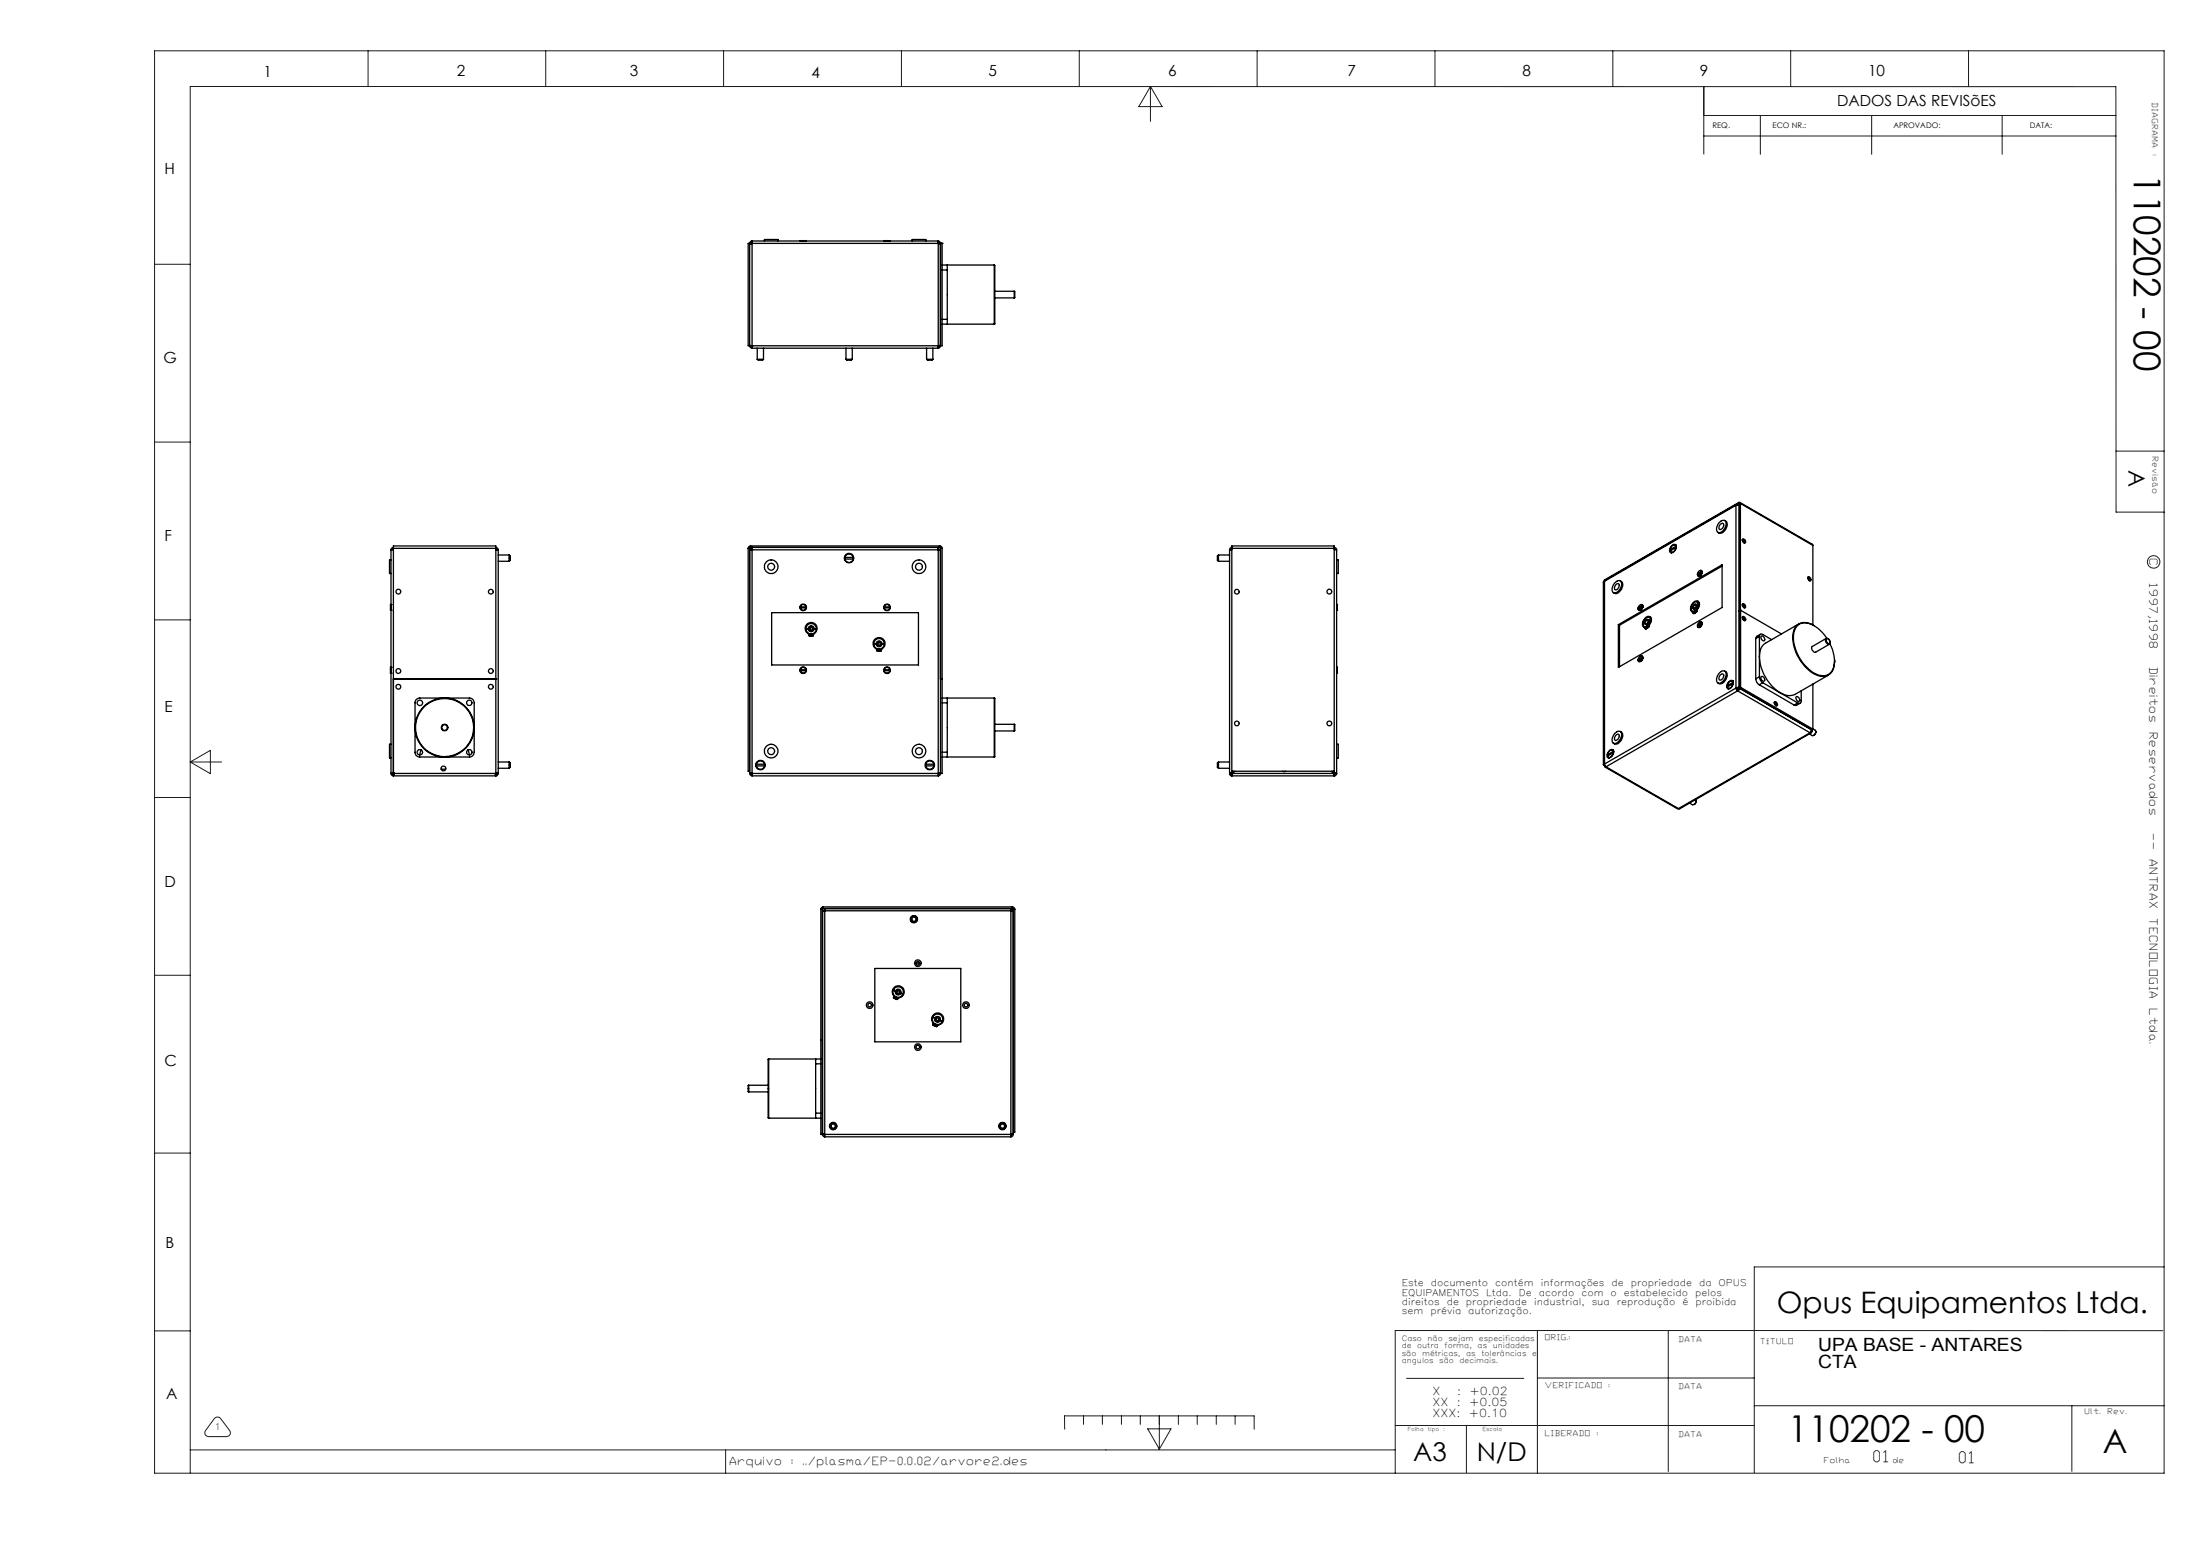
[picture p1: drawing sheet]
<svg xmlns="http://www.w3.org/2000/svg" width="420mm" height="297mm" viewBox="0 0 420 297" stroke-linecap="round" stroke-linejoin="round" font-family="sans-serif">
<g fill="none" stroke="#191924" stroke-width=".19">
<path d="M29.5 9.7h383.5v271.5h-383.5zM70.2 9.7v6.8M104.1 9.7v6.8M138.1 9.7v6.8M172 9.7v6.8M206 9.7v6.8M219.5 16.5v6.7M219.5 16.5l2.3 3.9h-4.5zM239.9 9.7v6.8M273.8 9.7v6.8M307.8 9.7v6.8M325.1 16.5v12.9"/>
<path d="M341.7 9.7v6.8M375.6 9.7v6.8M325.1 22h78.7M325.1 26h78.7M335.9 22v7.5M357.2 22v7.5M382.1 22v7.5M29.5 50.4h6.8M29.5 84.4h6.8M403.8 86.1h9.2M413 97.8h-9.2v-81.3h-367.5v264.6M29.5 118.3h6.8"/>
<path d="M29.5 152.2h6.8M36.3 145.4h6M36.3 145.4l3.8-2.2v4.5zM29.5 186.2h6.8M29.5 220.1h6.8M29.5 254h6.8M293.4 254v27.2M318.3 254v26.9M412.7 254h-146.5v27.2M413 241.8h-78.2v39.3M36.3 276.8h229.9M40.9 270.8a.74 .74 0 0 1 1.2 0l1.7 2.2a.72 .72 0 0 1 .1 .8 .72 .72 0 0 1-.6 .4h-3.5a.73 .73 0 0 1-.6-1.2z"/>
<path d="M138.5 276.8v4.4M203.2 272.8l-.1-2.5h36.2v2.5M206.8 270.3v1.6M210.4 270.3v1.6M214 270.3v1.6M217.6 270.3v1.6M219 272.7h4.4l-2.2 3.9zM221.2 270.3v6.4M224.9 270.3v1.6M228.5 270.3v1.6M232.1 270.3v1.6M235.7 270.3v1.6"/>
<path d="M266.2 272.1h68.6M268.4 263.1h22.4M279.8 272.1v9M293.4 263h41.4M334.8 268.3h78.2M395.4 268.3v12.5"/>
<circle cx="411" cy="107.2" r="1.19"/>
</g>
<g fill="none" stroke="#000" stroke-width=".25">
<path d="M142.8 46.5h37v19.5h-37zM143.5 46.5l-.4 .1M143.5 46v.5M143.5 46l-.3 .1-.1 .4v19.5l.1 .3 .3 .2M143.5 46.3l-.1 .2M143.5 46.5h.1M143.5 46.5v19.5M143.5 46h35.5M145.9 46v-.3h2.5v.3M152.7 45.9l1.1 .1zM168.7 45.9l1.1 .1zM174.1 46v-.3h2.6v.3"/>
<path d="M179 46.5l.5 .1M179 46v.5M179 46.3l.2 .2M179 46l.4 .2 .1 .3M179 46.5h.1M179 46.5v19.5M179.5 46.5v19.6l-.2 .3-.3 .1M179.5 46.5h.1M179.8 46.5h.1M179.8 50.6h9.9M179.8 51.5h1M180.8 50.6v.9"/>
<path d="M180.8 51.5v9.5M189.7 50.6l.1 .1v11.1l-.1 .1M189.7 50.6v11.3M189.8 56.9h3.7M189.8 55.6h3.7M193.5 55.6l.1 .1v1.1l-.1 .1M193.5 55.6v1.3M143.1 65.9l.4 .1M143.4 66l.1 .2M143.4 66h.1M143.5 66v.5M143.5 66h.1"/>
<path d="M143.5 66.5h35.5M144.5 68.6h1.2M144.5 68.6l.2 .2h.8l.2-.2M144.5 66.5v2.1M145.7 66.5v2.1M161.4 68.6h1.2M161.4 68.6l.2 .2h.8l.2-.2M161.4 66.5v2.1M162.6 66.5v2.1M176.8 68.6h1.2M176.8 68.6l.2 .2h.8l.2-.2M176.8 66.5v2.1"/>
<path d="M178 66.5v2.1M179 66v.5M179 66h.1M179.2 66l-.2 .2M179.2 66h.1M179.5 65.9l-.5 .1M179.8 61.9h9.9M179.8 61h1M180.8 61v.9M328 99.8l.3-.2a.65 .65 0 0 1 .9-.2 .65 .65 0 0 1 .2 .9 1.43 1.43 0 0 1-1.6 1.3 1.37 1.37 0 0 1 .2-1.8zM329.1 99.3a1.07 1.07 0 0 1 .3 1.7 1.02 1.02 0 0 1-1.6 .6M331.3 96.4h.6"/>
<path d="M331.3 96.4v34.9M331.3 96.4l-25.1 14.5M331.4 96.3l-25.2 14.5M331.6 96.4l-.1-.2-.2 .2M331.8 95.9h.2l.1 .2M331.8 96.2h.1M331.8 95.9v.3M331.8 96.2l-.2 .1M331.8 95.9l-25.6 14.8M331.9 96.2v35.1M332 95.9l13.9 8v.2M332.1 96.1v35.1"/>
<path d="M332.1 96.1l13.8 8M332.1 96.1l-.2 .1M74.5 115.4h.1v.4h-.1zM74.5 116h.1v.5h-.1zM74.6 116.5h.1M74.6 115.4h.1M74.6 106.9h-.3v2.6h.3M74.6 104.9v42.7M75.1 104.7v-.5h19.5v.5M75.1 104.9h-.5M75.1 104.5l-.3 .1-.2 .3M75.1 104.8l-.2 .1"/>
<path d="M75.1 104.7v42.9h19.5v-42.9M75.1 104.7h19.5M94.6 104.9h.5M94.6 104.5l.3 .1 .2 .3M94.6 104.8l.2 .1M95.1 105.9h2.1M95.1 107.1h2.1M95.1 104.9v42.7M97.2 105.9v1.2M97.2 105.9l.2 .2v.9l-.2 .1M142.8 104.7v42.5h.3M142.8 104.7h.3"/>
<path d="M143.1 104.7v42.9M143.2 104.2l-.4 .2v.3M143.2 104.5l-.1 .2M143.2 104.2v.3M143.2 104.2h36.1M143.2 104.5h36.1M143.4 104.9h-.3h.4M143.5 104.8v-.3v.4M143.5 104.9h.1M143.5 104.9h35.5M143.5 104.9v42.7M147.2 116.9h28.1v10h-28.1z"/>
<path d="M152.7 116h1.1a.55 .55 0 0 1-.5 .5 .55 .55 0 0 1-.6-.5zM152.8 115.8v.2M152.9 115.5l.6-.1 .3 .4h-1.1zM153.7 115.8v.2M153.8 120v.1M154.2 120h.1M154.2 120a.55 .55 0 0 1 .6-.6 .55 .55 0 0 1 .5 .6M154.2 120h-.4a1.01 1.01 0 0 1 1-1 1.01 1.01 0 0 1 1 1h-.5M154.3 120a.44 .44 0 0 1 .5-.4 .44 .44 0 0 1 .4 .4M154.3 120h.1h-.1M155.2 120h.1M155.2 120h-.1h.1"/>
<path d="M155.7 120h.1M161.2 106.7a.81 .81 0 0 0 .8 .7 .81 .81 0 0 0 .8-.7M161.2 106.4a.81 .81 0 0 1 .8-.6 .81 .81 0 0 1 .8 .6M161.2 106.4v.3M161.2 106.7h1.6M161.2 106.4h1.6M162.8 106.4v.3M168.7 116h1.1a.53 .53 0 0 1-.5 .5 .53 .53 0 0 1-.6-.5zM168.8 115.8v.2M168.9 115.5l.6-.1 .3 .4h-1.1zM169.7 115.8v.2M179 104.8v-.3v.4"/>
<path d="M179 104.9h.1M179 104.9v42.7M179.2 104.9h.3h-.5M179.3 104.2l.4 .2 .1 .3M179.3 104.5l.2 .2M179.3 104.2v.3M179.5 104.7v43l-.2 .3-.3 .1M179.5 104.7h.3M179.8 104.7v42.9h-.6M232.5 105.9v1.2M232.5 105.9l-.2 .2v.9l.2 .1M232.5 105.9h2.1"/>
<path d="M232.5 107.1h2.1M234.6 104.9h.5M234.6 104.9v42.7M235.1 104.7v-.5h19.5v.5M235.1 104.5l-.4 .1-.1 .3M235.1 104.8l-.2 .1M235.1 104.7v42.9h19.5v-42.9M235.1 104.7h19.5M254.6 104.9h.5M254.6 104.8l.2 .1M254.6 104.5l.3 .1 .2 .3M255.1 115.4h.1"/>
<path d="M255.1 116.5h.1M255.1 115.4h.1v.4h-.1zM255.1 116h.1v.5h-.1zM255.1 106.9h.3v2.6h-.3M255.1 104.9v42.7M306 111.2v34.8M306 111.2h.1M306.2 110.9l-.2 .2v34.8M306.2 110.9v34.9M306.2 110.7l-.2 .5M306.2 110.7v.2M308.1 111.3l.2-.2a.65 .65 0 0 1 .9-.2 .65 .65 0 0 1 .2 .9 1.48 1.48 0 0 1-1.5 1.3 1.32 1.32 0 0 1 .2-1.8z"/>
<path d="M308.3 111.6l.5-.2a.67 .67 0 0 1 0 .8 .67 .67 0 0 1-.7 .3v-.5zM308.8 119.2l19.8-11.4v8.2l-19.8 11.4zM308.8 119.2l.2 .1M309 119.3v8M309.2 110.9a1.02 1.02 0 0 1 .2 1.6l-.8 .7-.4 .1-.3-.2M312.6 116.1h.2M312.6 116.1v.1M312.8 116.1h.1M313.1 115.4h.2a.65 .65 0 0 1 .1 .7 .65 .65 0 0 1-.7 .4l-.1-.2M313.1 116.4h.1M313.1 116.3l.1 .1M313.3 115.4l.1 .2"/>
<path d="M313.3 116.2l-.2 .2M313.4 115.8l-.4 .6h-.3l-.1-.2M313.4 115.6a.46 .46 0 0 0-.6-.1 .46 .46 0 0 0-.2 .6M313.4 115.8h.1M313.4 115.8l-.8 .4M313.4 115.6l-.8 .5M313.4 115.6h.1M313.4 115.8a.52 .52 0 0 1-.7 .6M313.4 115.8v.3M313.4 115.7v.2M313.5 115.8h.1M313.4 115.6v.1"/>
<path d="M313.4 115.7l-.6 .4M313.5 119.1h.1M313.7 119.7l.2 .1-.1-.1M313.7 119.6h.1M313.8 119.7l.2 .3M313.8 119h.1M313.8 118.9h.1M313.8 118.9l-.3 .2M313.9 119l.3 .1M313.9 118.9l.4 .2M314 120h.1M314.2 119.7l-.1 .1"/>
<path d="M314.3 119.5v.4M314.3 119.9h.1M314.3 119.9l-.2 .1M314.4 119.5v.1l-.1 .1zM314.4 119.6v.1M314.5 119.7l-.5 .3M314.5 119.7v.1M314.5 119.6v.1M314.5 119.5v.1M314.5 119.6l.1 .1M314.5 119.5h.1M314.5 119.8h-.2"/>
<path d="M314.6 118.5a.47 .47 0 0 1-.6 .6l-.1-.1M314.6 118.5a.41 .41 0 0 0-.5-.1 .41 .41 0 0 0-.2 .5M314.6 118.5l-.4 .7h-.3l-.1-.2M314.6 118.5h.1M314.6 118.5l-.1-.3h-.3l-.4 .7M314.6 118.5v.1M314.6 119.7l-.1 .1M314.6 119.2a.97 .97 0 0 0 0-1.6 1.38 1.38 0 0 0-.9 2.1h.1M314.6 119.2l-.1 .3M314.6 119.2l.1 .1M314.6 119.5v.2M314.7 117.8v.1"/>
<path d="M314.7 119.3l-.1 .2M314.8 117.7a1.03 1.03 0 0 1-.1 1.6M314.9 118.3a1.07 1.07 0 0 1-1.3 1.2l-.1-.3 .3-.2M314.9 118.3a.43 .43 0 0 0-.3-.5 .43 .43 0 0 0-.5 .2l-.5 .6-.1 .5M314.9 118.3v.1M314.9 118.3h.1M314.9 118.3l-.3 .2M318.7 105.2l1.1-.7a.77 .77 0 0 1-1.1 .8zM318.7 104.9l.2 .2M318.8 105.4l.2 .1M318.8 105v.1M318.8 105.4l.1 .1"/>
<path d="M318.9 105.4h.1M319.2 104l.5-.1a.95 .95 0 0 1 0 1.1 .95 .95 0 0 1-1 .4l-.1-.6zM319.7 104l.2 .1M319.8 104.3v-.2a.76 .76 0 0 0-1.1 .8M319.8 104h-.2M319.8 104.3h.1M319.8 104.5l.1 .1M319.8 104.3l-1.1 .6M322.7 116.1v.1M322.8 116.7l.3 .1h-.1M322.9 116.6v.1M323 116.8l.1 .2"/>
<path d="M323 116h.1M323 116l-.3 .1M323.1 117l.2 .1M323.1 116l.3 .2M323.1 116l.3 .1M323.4 116.8l-.1 .1M323.4 116.9l-.3 .1M323.4 116.9l.1 .1M323.4 116.6v.3M323.5 116.9v.1M323.5 117l-.2 .1M323.6 116.7l-.1 .1"/>
<path d="M323.6 116.8l-.2 .1M323.6 116.8h.1M323.7 115.6a.44 .44 0 0 1-.6 .5v-.1M323.7 115.6v-.1a.42 .42 0 0 0-.5 0 .42 .42 0 0 0-.1 .5M323.7 116.7l-.1 .1M323.7 116.5v.2M323.7 116.7h.1M323.7 116.5l.1 .1M323.7 116.8l-.3 .1M323.7 115.6a.45 .45 0 0 1-.1 .5 .45 .45 0 0 1-.6-.1M323.7 115.6h.1M323.7 115.5v.1"/>
<path d="M323.7 115.5l-.1-.2h-.2l-.4 .7M323.8 116.7l-.1 .1M323.8 116.3l.4-.8a.62 .62 0 0 0-.4-.8 .62 .62 0 0 0-.8 .4 .98 .98 0 0 0 0 1.7M323.8 116.3l-.1 .2M323.8 116.3h.1M323.8 116.6v.1M323.8 114.9h.1M323.9 116.3l-.1 .3M323.9 109.5l.2 .1M323.9 119.3h.2M323.9 109.5v.2M323.9 119.3v.2"/>
<path d="M324 114.8a.98 .98 0 0 1-.1 1.5M324.1 115.4a1.27 1.27 0 0 1-1.2 1.3l-.2-.5 .3-.2M324.1 115.3a.51 .51 0 0 0-.5-.5 .51 .51 0 0 0-.5 .4l-.4 .9M324.1 115.4h.1M324.1 115.3v.1M324.1 115.4l-.4 .2M324.1 115.3l-.4 .2M324.1 109.6h.1M324.1 119.3v.1M324.4 108.9h.2a.65 .65 0 0 1 .2 .7 .65 .65 0 0 1-.7 .4l-.2-.3M324.4 118.7l.2-.1a.67 .67 0 0 1 .2 .8 .67 .67 0 0 1-.7 .4l-.2-.3M324.4 119.6h.1"/>
<path d="M324.4 109.8v.1M324.6 108.9l.1 .2M324.6 118.7l.1 .2M324.6 109.7l-.3 .2M324.6 119.5l-.3 .2M324.7 109.3l-.4 .5-.2 .1-.2-.2M324.7 109.1a.46 .46 0 0 0-.6-.1 .46 .46 0 0 0-.2 .5M324.7 119.1a.46 .46 0 0 1-.2 .5 .46 .46 0 0 1-.6-.1M324.7 118.9a.46 .46 0 0 0-.6-.1 .46 .46 0 0 0-.2 .5M324.7 119.1h.1h-.1M324.7 109.3h.1M324.7 109.3l-.8 .4"/>
<path d="M324.7 109.1h.1M324.7 109.1l-.8 .4M324.7 119.1l-.8 .4M324.7 118.9l-.8 .4M324.7 118.9h.1M324.7 109.3a.51 .51 0 0 1-.1 .5 .51 .51 0 0 1-.6 .1M324.7 109.2v.1M324.7 119.1l-.2 .5-.3 .1h-.2M324.7 119v.1M324.7 109.1v.1M324.7 118.9v.1M324.7 109.2l-.6 .4"/>
<path d="M324.7 119l-.6 .3M324.8 119.1l-.1 .2M324.8 109.3h.1M324.8 119.1h.1M324.8 109.3l-.1 .2M328.3 100.1a.4 .4 0 0 1 .6-.1 .4 .4 0 0 1-.1 .6l-.1 .2a.39 .39 0 0 1-.5 .3 .39 .39 0 0 1-.2-.6zM328.6 108.1l-19.6 11.2M332.1 116.5h.1M332.1 116.5l-.2 .1M332.1 116.5l7.8 4.5M332.5 115.5l.3 .5M332.5 103.1l.3 .5"/>
<path d="M332.5 117.8a.43 .43 0 0 1 .5 .1 .43 .43 0 0 1-.1 .6l-.3-.3zM332.5 117.8l.3 .3 .1 .4M332.5 115.3a.41 .41 0 0 1 .5 .2 .41 .41 0 0 1-.1 .5l-.3-.2zM332.5 115.4l.3 .2 .1 .4M332.5 103l.3 .3 .1 .3M332.5 117.9h.1M332.5 117.9l.3 .5M332.6 102.9a.46 .46 0 0 1 .4 .2 .46 .46 0 0 1-.1 .6l-.3-.3-.1-.3zM343.3 119.1l-6.4 3.7a3.2 3.2 0 0 0-1.1 3.6 8.7 8.7 0 0 0 3.9 5.9M344.9 110.2l.4 .3 .1 .4M344.9 110.3l.4 .5M345.1 110.1a.44 .44 0 0 1 .4 .3 .44 .44 0 0 1-.1 .5l-.4-.4z"/>
<path d="M345.8 119.2a2.32 2.32 0 0 0-2.4-.2 2.32 2.32 0 0 0-1.3 2.2 8.4 8.4 0 0 0 4.9 7.8 2.31 2.31 0 0 0 3.1-2.5M345.9 119.2l.2 .1M345.9 104.1v15.2M74.5 127.4h.1v.4h-.1zM74.5 128h.1v.5h-.1zM74.6 128.5h.1M74.6 127.4h.1M75.1 129.6h19.5M77 129.6h.1M79.3 133.6l.6-.4h9.7a.9 .9 0 0 1 .9 1v9.4a.9 .9 0 0 1-.9 .9h-9.5a.9 .9 0 0 1-.9-.9v-9.6zM92.7 129.6h.1M94.6 129.6h.1"/>
<path d="M152.7 128h1.1a.55 .55 0 0 1-.5 .5 .55 .55 0 0 1-.6-.5zM152.8 127.8v.2M152.9 127.5l.5-.1 .2 .1 .2 .3h-1.1zM153.7 127.8v.2M154.2 120a.55 .55 0 0 0 .6 .6 .55 .55 0 0 0 .5-.6M154.2 120h-.4a1.01 1.01 0 0 0 1 1 1.01 1.01 0 0 0 1-1h-.5M154.3 120a.44 .44 0 0 0 .5 .5 .44 .44 0 0 0 .4-.5M154.8 121v.4h-.4l-.1-.3a1.28 1.28 0 0 1 .1-2.2 1.18 1.18 0 0 1 1.4 .7 1.18 1.18 0 0 1-.6 1.5v.3h-.4v-.4M166.8 122.9a.99 .99 0 0 1 .9-1 .99 .99 0 0 1 1 1h-.4M166.8 122.9a.99 .99 0 0 0 .9 1 .99 .99 0 0 0 1-1h-.4M166.8 122.9h.4M166.8 122.9h.1"/>
<path d="M167.2 122.9h.1M167.2 122.9a.57 .57 0 0 1 .5-.6 .57 .57 0 0 1 .6 .6M167.2 122.9a.57 .57 0 0 0 .5 .5 .57 .57 0 0 0 .6-.5M167.3 122.9a.46 .46 0 0 1 .4-.5 .46 .46 0 0 1 .5 .5M167.3 122.9a.47 .47 0 0 0 .4 .4 .47 .47 0 0 0 .5-.4M167.3 122.9h.1h-.1M167.7 123.9v.4h-.3l-.1-.3a1.15 1.15 0 0 1-.6-1.7 1.15 1.15 0 0 1 1.8-.3 1.15 1.15 0 0 1-.2 1.8l-.2 .5h-.3v-.4M168.2 122.9h.1M168.2 122.9h-.1h.1M168.7 122.9h.1M168.7 128h1.1a.53 .53 0 0 1-.5 .5 .53 .53 0 0 1-.6-.5zM168.8 127.8v.2"/>
<path d="M168.9 127.5l.4-.1 .4 .1 .1 .3h-1.1zM169.7 127.8v.2M179.5 129.6h.3M179.8 133.2h9.9M179.8 134.2h1M180.8 133.2v1M180.8 134.2v9.4M189.7 133.2l.1 .1v10.7a.32 .32 0 0 1-.1 .5M189.7 133.2v11.3M189.8 139.5h3.7M189.8 138.3h3.7M193.5 138.3h.1v1.1l-.1 .1"/>
<path d="M193.5 138.3v1.2M255.1 127.4h.1M255.1 128.5h.1M255.1 128h.1v.5h-.1zM255.1 127.4h.1v.4h-.1zM309.2 139.6a1.02 1.02 0 0 1 .2 1.6l-.8 .8h-.4l-.3-.2M312.6 125.9h.2M312.6 125.9v.1M312.8 125.9h.1M313.1 125.2h.2a.59 .59 0 0 1 .1 .8 .59 .59 0 0 1-.8 .2v-.2M313.1 126.2h.1M313.1 126.1l.1 .1"/>
<path d="M313.3 125.2l.1 .2M313.3 126l-.2 .2M313.4 125.6a.46 .46 0 0 1-.3 .5 .46 .46 0 0 1-.5-.1M313.4 125.4a.46 .46 0 0 0-.6-.1 .46 .46 0 0 0-.2 .6M313.4 125.6l-.8 .4M313.4 125.6h.1M313.4 125.4l-.8 .5M313.4 125.4h.1M313.4 125.6a.57 .57 0 0 1-.7 .6M313.4 125.7v.1M313.4 125.5v.2M313.4 125.4v.1"/>
<path d="M313.4 125.6v.1M313.4 125.5l-.6 .4M313.9 120h.2M328.3 128.3a.65 .65 0 0 1 .9-.2 .65 .65 0 0 1 .2 .9 1.68 1.68 0 0 1-1.5 1.4 1.33 1.33 0 0 1 .4-2.1zM328.3 128.8a.4 .4 0 0 1 .6-.1 .4 .4 0 0 1-.1 .7l-.1 .1a.39 .39 0 0 1-.5 .3 .39 .39 0 0 1-.2-.6zM329.1 128.1a1.11 1.11 0 0 1 .1 1.8l-.4 .4-.4 .2-.6-.2M329.6 131.1l1.1-.6a.76 .76 0 0 1-1.1 .8zM329.6 130.9l.2 .1M329.7 130.3l.2-.1a.46 .46 0 0 1 .6-.3 .46 .46 0 0 1 .2 .6l-.3 .7a.52 .52 0 0 1-.8 .2 .52 .52 0 0 1 0-.8zM329.7 130.9v.2M330 131.5l-.3-.1 .1 .1M330.6 130l.1 .1"/>
<path d="M330.6 130h.1M330.7 130.2l-.1-.1a.79 .79 0 0 0-1 .8M330.7 130.2l.1 .1M330.7 130.5h.1M330.7 130.2l-1.1 .7M331.3 131.3l.3 .6M331.3 131.3l.2 .1M331.3 131.3l-25.1 14.5M331.5 131.4l.1 .2M331.6 131.9l13.8 8M331.6 131.6v.3M331.6 131.9l-25.1 14.5"/>
<path d="M331.9 131.2l-.6 .1M331.9 131.2l-.4 .2M331.9 131.2h.1M331.9 131.3l13.8 8 .2-.1M332 131.4l-.4 .5M332 131.4l13.6 7.8-.2 .7M332 131.4l-.4 .2M332.1 131.2l-.2 .1M332.1 131.2l13.8 8M335 129.6a1.42 1.42 0 0 0 .7 1.1M335 121.9v7.7M335.7 130.7l6.7 3.9"/>
<path d="M335.7 129.2a1.41 1.41 0 0 0 .7 1.1M335.7 121.5a.39 .39 0 0 1 .2-.4 .39 .39 0 0 1 .5 0l1.7 1M335.7 121.5v7.7M335.7 129.2l-.7 .4M335.7 121.5l-.7 .4M335.9 121.1l-.7 .4-.2 .4M336.1 129.1a.52 .52 0 0 1 .5 .3 .52 .52 0 0 1-.1 .6l-.2-.1-.2-.3zM336.1 121.5a.52 .52 0 0 1 .5 .2 .52 .52 0 0 1-.1 .6l-.3-.2-.2-.4zM336.4 130.3l-.7 .4M336.4 130.3l3.3 2M338.6 134.1l.3 .2v.4M338.6 134.2l.2 .5"/>
<path d="M338.7 133.9a.44 .44 0 0 1 .4 .3 .44 .44 0 0 1-.1 .5l-.4-.4zM339.7 132.3l3.3 1.9M342.8 133a.52 .52 0 0 1 .5 .3 .52 .52 0 0 1-.1 .6l-.4-.3-.1-.3zM343 134.2l-.6 .4M343.5 134.2l-.8 .5-.3-.1M343.7 131.9v1.9a.4 .4 0 0 1-.2 .4 .4 .4 0 0 1-.5 0M345.4 139.9l-25.1 14.4M345.6 139.6l.1 .1M345.6 139.9l-25.1 14.5-.2-.1M345.7 139.7v.1l-.3 .1M345.8 139.3l.1 .2-.2 .2M345.9 139.2v.2"/>
<path d="M345.9 139.1l.5 .3 .1 .2M345.9 130.6v8.6M346.5 139.6l-.2 .6-.3 .2-.7-.3M346.5 139.6l-.1 .5-.3 .3M348.4 121.9a.69 .69 0 0 1 .7 .3 .69 .69 0 0 1 0 .8M348.4 121.9l-2.6 1.5a.72 .72 0 0 0 .7 1.1l2.6-1.5M348.4 121.9a.72 .72 0 0 0 .7 1.1M348.5 122a.54 .54 0 0 1 .6 .2 .54 .54 0 0 1-.1 .7l-.5-.5zM348.6 121.8a5.8 5.8 0 0 0-4.3-2.9 2.43 2.43 0 0 0-2.1 3 8.4 8.4 0 0 0 4.7 6.9 2.21 2.21 0 0 0 3.1-2.1 6.9 6.9 0 0 0-.8-3.8M348.9 128.9l-6.7 3.8h-1.2l-1.3-.4M350.1 126v.4M74.6 147.6l.2 .4 .3 .1"/>
<path d="M74.6 142.1h-.3v2.6h.3M74.6 147.6h.3M74.9 147.6l.2 .2M75.1 147.8l.1-.2-.1 .5M75.1 147.5h.1M75.1 147.5l-.5 .1M75.1 147.5l-.2 .1M75.1 148.1h19.5M75.1 147.8v.3M80.3 143.1l-.2 1M84.2 146.8h.8M89.3 143.1l.3 1"/>
<path d="M94.6 147.8l-.1-.2 .1 .5M94.6 147.8v.3M94.8 147.6l-.2-.1 .5 .1M94.8 147.6l-.2 .2M94.8 147.6h.3M95.1 147.6l-.2 .4-.3 .1M95.1 145.4h2.1M95.1 146.6h2.1M97.2 145.4v1.2M97.2 145.4l.2 .2v.8l-.2 .2M143.1 147.5l.4 .1M143.1 147.6l.1 .3 .3 .2"/>
<path d="M143.1 147.6h.3M143.4 147.6l.1 .2M143.4 147.6h.1M143.5 147.6v.5M143.5 147.6h35.5M143.5 148.1h35.5M144.3 146.2a.81 .81 0 0 0 .8 .6 .81 .81 0 0 0 .8-.6M144.3 145.9a.81 .81 0 0 1 .8-.7 .81 .81 0 0 1 .8 .7M144.3 145.9v.3M144.3 146.2h1.6M144.3 145.9h1.6M145.9 145.9v.3"/>
<path d="M176.6 145.9a.79 .79 0 0 1 .8-.7 .79 .79 0 0 1 .8 .7M176.6 146.2a.79 .79 0 0 0 .8 .6 .79 .79 0 0 0 .8-.6M176.6 145.9v.3M176.6 146.2h1.6M176.6 145.9h1.6M178.2 145.9v.3M179 147.6v.5M179.2 147.6l-.2 .2M179.2 147.6h.1M179.5 147.5l-.5 .1M179.8 144.5h9.9M179.8 143.6h1"/>
<path d="M180.8 143.6v.9M232.5 145.4v1.2M232.5 145.4l-.2 .2v.8l.2 .2M232.5 145.4h2.1M232.5 146.6h2.1M234.6 147.6l.1 .4 .4 .1M234.6 147.6h.3M234.9 147.6l.2 .2M235.1 147.5l-.5 .1M235.1 147.5l-.2 .1M235.1 147.2h19.5M235.1 148.1h19.5"/>
<path d="M235.1 147.8v.3M235.2 147.6l-.1 .5M235.2 147.6l-.1 .2M235.3 147.2l-.2 .3M235.7 147.2l-.5 .4M244.8 147.2h.6M254 147.2l.5 .4M254.3 147.2l.3 .3M254.5 147.6l.1 .5M254.5 147.6l.1 .2M254.6 147.5l.5 .1M254.6 147.5l.2 .1"/>
<path d="M254.6 147.8v.3M254.8 147.6l-.2 .2M254.8 147.6h.3M255.1 147.6l-.2 .4-.3 .1M255.1 142.1h.3v2.6h-.3M306 146l.2 .1M306 145.9v.1M306.2 145.8l.3 .6M306.2 145.8l-.2 .2h.2M306.3 146.4l13.8 8 .2-.1M306.3 146.2v.2h.2M306.5 146.4l13.8 7.9"/>
<path d="M306.7 144.3l1.1-.6a.75 .75 0 0 1-1 .8zM306.7 144.1l.3 .1M306.9 144.1v.1M307 144.7l-.1-.1 .2 .1M307 143.4a.52 .52 0 0 1 .8-.3 .52 .52 0 0 1 0 .9l-.2 .4a.48 .48 0 0 1-.7 .3 .48 .48 0 0 1-.2-.7zM307.8 143.2h.1M307.8 143.4v-.1a.77 .77 0 0 0-1.1 .8M307.8 143.2h-.1l.2 .1M307.8 143.4l.1 .1M307.8 143.7h.1M307.8 143.4l-1.1 .7M308.1 140l.2-.2a.65 .65 0 0 1 .9-.1 .65 .65 0 0 1 .2 .8 1.48 1.48 0 0 1-1.5 1.3 1.37 1.37 0 0 1 .2-1.8z"/>
<path d="M308.3 140.4l.5-.3a.74 .74 0 0 1 .1 .8 .74 .74 0 0 1-.7 .4l-.1-.4zM323.6 152.6l.1 .2M323.7 152.8l-.2 .6-.4 .2-.7-.3M323.7 152.8l-.1 .5-.3 .3M156.6 173.6v42.9h.6M156.6 173.6h.4M157 173.6v43.1l.4 .3M157.1 173.4l-.1 .2M157.1 173.1l-.4 .2-.1 .3M157.1 173.4h36.1M157.1 173.1v.3M157.1 173.1h36.1"/>
<path d="M157.2 173.8h-.2h.4M157.2 173.8h.1M157.2 173.8h.2M157.4 173.7v-.3v.4M157.4 173.8v42.7M157.4 173.8h35.5M192.9 173.8h.5h-.4M192.9 173.7v-.3v.4M192.9 173.8h.1M192.9 173.8v42.7M193 173.8h.1M193.2 173.4l.2 .2"/>
<path d="M193.2 173.1l.4 .2v.3M193.2 173.1v.3M193.4 173.6h.2M193.4 173.6v42.9M193.6 173.6v42.5h-.2M156.6 198.5h.4M166.9 184.9h16.4v14h-16.4zM170.5 189v.1M170.9 189.2a.56 .56 0 0 0 .3 .7 .56 .56 0 0 0 .7-.3M170.9 189.2h.1M170.9 189.2l-.4-.2a1 1 0 0 0 .5 1.3 1 1 0 0 0 1.3-.5l-.4-.2M170.9 189.1l.1 .1"/>
<path d="M170.9 189.1a.55 .55 0 0 1 .7-.3 .55 .55 0 0 1 .3 .7M170.9 189.1l-.4-.2a1 1 0 0 1 1.3-.5 1 1 0 0 1 .5 1.3l-.4-.2M171 189.2a.46 .46 0 0 0 .2 .6 .46 .46 0 0 0 .6-.2M171 190.3l-.2 .3-.3-.1v-.3a1.31 1.31 0 0 1 .8-2 1.18 1.18 0 0 1 1.2 1.1 1.18 1.18 0 0 1-1.1 1.2l-.2 .3-.3-.1 .1-.4M171 189.2a.44 .44 0 0 1 .6-.3 .44 .44 0 0 1 .2 .6M171 189.2h.1h-.1M171.8 189.6h.1M171.8 189.5h.1M171.8 189.5h-.1l.1 .1M172.3 189.7l-.1 .1M174.8 183.8h.7M178 194.2h.1"/>
<path d="M178.4 194.4a.54 .54 0 0 0 .3 .7 .54 .54 0 0 0 .7-.3M178.4 194.4h.1M178.4 194.4l-.4-.2a1 1 0 0 0 .5 1.3 1 1 0 0 0 1.3-.5l-.4-.2M178.4 194.3h.1M178.4 194.3a.54 .54 0 0 1 .7-.2 .54 .54 0 0 1 .3 .6M178.4 194.3l-.4-.2a1 1 0 0 1 1.3-.5 1 1 0 0 1 .5 1.3l-.4-.2M178.5 194.4a.46 .46 0 0 0 .2 .6 .46 .46 0 0 0 .6-.2M178.5 195.5l-.2 .3-.3-.1 .1-.3a1.16 1.16 0 0 1 .5-2 1.16 1.16 0 0 1 1.4 1.5 1.4 1.4 0 0 1-1 .8l-.2 .3-.4-.1 .1-.4M178.5 194.3a.46 .46 0 0 1 .6-.2 .46 .46 0 0 1 .3 .6M178.5 194.3l.1 .1h-.1M179.3 194.8h.1M179.4 194.7h.1"/>
<path d="M179.4 194.7h-.2l.1 .1M179.8 194.9h.1M142.9 207.1l-.1 .1v1.2h.1M142.9 207.1v1.3M142.9 207.1h3.7M142.9 208.4h3.7M146.7 202.1l-.1 .1v11.2h.1M146.7 202.1v11.3M146.7 202.1h9.9M146.7 213.4h9.9M155.6 202.1v1M155.6 212.5v.9"/>
<path d="M155.6 212.5h1M155.6 203.1v9.4M155.6 203.1h1M157 216.4l.4 .1M157.2 216.5l.2 .2M157.2 216.5h.1M157.4 216.5v.5M157.4 216.5h35.5M157.4 217h35.5M192.9 216.5v.5M193 216.5l-.1 .2M193 216.5h.4"/>
<path d="M193 216.5h.1M193.4 216.4l-.5 .1M193.4 216.5l-.1 .3-.4 .2"/>
<circle cx="76" cy="112.9" r=".45"/>
<circle cx="93.7" cy="113" r=".46"/>
<circle cx="147.2" cy="108.2" r="1.29"/>
<circle cx="147.2" cy="108.2" r=".66"/>
<circle cx="153.3" cy="115.9" r=".63"/>
<circle cx="162" cy="106.5" r=".89"/>
<circle cx="169.3" cy="115.9" r=".64"/>
<circle cx="175.3" cy="108.2" r=".65"/>
<circle cx="175.4" cy="108.2" r="1.3"/>
<circle cx="236" cy="112.9" r=".45"/>
<circle cx="253.6" cy="112.9" r=".46"/>
<circle cx="314.1" cy="119.8" r=".09"/>
<circle cx="323.3" cy="116.8" r=".09"/>
<circle cx="323.5" cy="116.7" r=".08"/>
<circle cx="76" cy="128.1" r=".44"/>
<circle cx="76" cy="131.1" r=".44"/>
<circle cx="80.1" cy="134.2" r=".52"/>
<circle cx="84.8" cy="138.9" r=".54"/>
<circle cx="84.8" cy="138.9" r=".64"/>
<circle cx="84.8" cy="138.9" r="5.6"/>
<circle cx="84.8" cy="138.9" r="5.5"/>
<circle cx="89.5" cy="134.2" r=".52"/>
<circle cx="93.7" cy="131.1" r=".46"/>
<circle cx="93.7" cy="128.1" r=".46"/>
<circle cx="153.3" cy="127.9" r=".63"/>
<circle cx="154.6" cy="121.2" r=".11"/>
<circle cx="154.8" cy="120" r=".25"/>
<circle cx="154.9" cy="121.2" r=".1"/>
<circle cx="167.6" cy="124.1" r=".1"/>
<circle cx="167.7" cy="122.9" r=".25"/>
<circle cx="167.9" cy="124.1" r=".1"/>
<circle cx="169.3" cy="127.9" r=".64"/>
<circle cx="236" cy="138.1" r=".45"/>
<circle cx="253.7" cy="138.1" r=".45"/>
<circle cx="80.1" cy="143.6" r=".52"/>
<circle cx="84.6" cy="146.7" r=".45"/>
<circle cx="89.5" cy="143.6" r=".52"/>
<circle cx="145.1" cy="146" r=".89"/>
<circle cx="147.1" cy="143.4" r="1.3"/>
<circle cx="147.2" cy="143.4" r=".66"/>
<circle cx="175.3" cy="143.4" r=".65"/>
<circle cx="175.4" cy="143.4" r="1.31"/>
<circle cx="177.4" cy="146" r=".91"/>
<circle cx="174.4" cy="175.4" r=".6"/>
<circle cx="174.4" cy="175.5" r=".7"/>
<circle cx="174.4" cy="175.5" r=".4"/>
<circle cx="165.9" cy="191.9" r=".64"/>
<circle cx="166" cy="191.9" r=".34"/>
<circle cx="170.8" cy="190.4" r=".11"/>
<circle cx="171.1" cy="190.5" r=".11"/>
<circle cx="171.4" cy="189.4" r=".25"/>
<circle cx="175.1" cy="183.9" r=".34"/>
<circle cx="175.1" cy="199.8" r=".34"/>
<circle cx="175.1" cy="199.9" r=".64"/>
<circle cx="175.2" cy="183.8" r=".64"/>
<circle cx="178.3" cy="195.6" r=".11"/>
<circle cx="178.6" cy="195.7" r=".11"/>
<circle cx="178.9" cy="194.5" r=".25"/>
<circle cx="184.3" cy="191.9" r=".64"/>
<circle cx="184.3" cy="191.9" r=".34"/>
<circle cx="159" cy="214.9" r=".41"/>
<circle cx="159" cy="214.9" r=".71"/>
<circle cx="159" cy="214.9" r=".6"/>
<circle cx="191.3" cy="214.9" r=".7"/>
<circle cx="191.3" cy="214.9" r=".4"/>
<circle cx="191.3" cy="214.9" r=".61"/>
</g>
<g font-size="7.1">
<text x="407.2" y="33.2" transform="rotate(90 407.2 33.2)">110202 - 00</text>
<text x="341.2" y="275.3">110202 - 00</text>
</g>
<text font-size="6.3" x="401.3" y="277.4">A</text>
<text font-size="5.6" x="339.1" y="250.7">Opus Equipamentos Ltda.</text>
<g font-size="4.9">
<text x="269.7" y="278.9">A3</text>
<text x="281.8" y="278.9">N/D</text>
</g>
<text font-size="4.4" x="406.2" y="89.7" transform="rotate(90 406.2 89.7)">A</text>
<g font-size="3.5">
<text x="346.9" y="257.8">UPA BASE - ANTARES</text>
<text x="346.9" y="261.1">CTA</text>
</g>
<g font-size="3">
<text x="357.6" y="279.1">01</text>
<text x="373.9" y="279.2">01</text>
</g>
<g font-size="2.9">
<text x="50.3" y="14.7">1</text>
<text x="87.2" y="14.6">2</text>
<text x="120.2" y="14.6">3</text>
<text x="154.8" y="15">4</text>
<text x="188.7" y="14.6">5</text>
<text x="222.9" y="14.6">6</text>
<text x="257.1" y="14.6">7</text>
<text x="290.5" y="14.6">8</text>
<text x="324.4" y="14.6">9</text>
<text x="356.5" y="14.4">10</text>
<text x="350.6" y="20.3">DADOS DAS REVISõES</text>
<text x="31.4" y="33.1">H</text>
<text x="31.2" y="69.4">G</text>
<text x="31.4" y="103.3">F</text>
<text x="31.4" y="135.8">E</text>
<text x="31.4" y="169.4">D</text>
<text x="31.4" y="203.4">C</text>
<text x="31.6" y="238.2">B</text>
<text x="31.7" y="267">A</text>
</g>
<g font-size="2.1">
<text x="410.2" y="106.7" transform="rotate(90 410.2 106.7)">C</text>
<text x="410.2" y="111.6" transform="rotate(90 410.2 111.6)">1997,1998</text>
<text x="410.2" y="127.5" transform="rotate(90 410.2 127.5)">Direitos</text>
<text x="410.2" y="139.9" transform="rotate(90 410.2 139.9)">Reservados</text>
<text x="410.2" y="159.3" transform="rotate(90 410.2 159.3)">--</text>
<text x="410.2" y="164.1" transform="rotate(90 410.2 164.1)">ANTRAX</text>
<text x="410.2" y="175.4" transform="rotate(90 410.2 175.4)">TECNOLOGIA</text>
<text x="410.2" y="192.7" transform="rotate(90 410.2 192.7)">Ltda.</text>
<text x="273.3" y="266.3">X</text>
<text x="273.3" y="268.4">XX</text>
<text x="278" y="268.4">:</text>
<text x="278.1" y="266.3">:</text>
<text x="280.3" y="268.4">+0.05</text>
<text x="280.4" y="266.3">+0.02</text>
<text x="273.3" y="270.5">XXX:</text>
<text x="280.3" y="270.5">+0.10</text>
<text x="139.3" y="279.7">Arquivo</text>
<text x="151.2" y="279.7">:</text>
<text x="153.3" y="279.7">../plasma/EP-0.0.02/arvore2.des</text>
</g>
<g font-size="1.8">
<text x="267.5" y="245.6">Este</text>
<text x="273" y="245.6">documento</text>
<text x="285.3" y="245.6">contém</text>
<text x="294" y="245.6">informações</text>
<text x="307.5" y="245.6">de</text>
<text x="311.2" y="245.6">propriedade</text>
<text x="324.2" y="245.6">da</text>
<text x="328" y="245.6">OPUS</text>
<text x="267.5" y="247.3">EQUIPAMENTOS</text>
<text x="267.5" y="249.1">direitos</text>
<text x="267.5" y="250.8">sem</text>
<text x="273" y="250.8">prévia</text>
<text x="276.1" y="249.1">de</text>
<text x="279.7" y="249.1">propriedade</text>
<text x="280.2" y="250.8">autorização.</text>
<text x="283.6" y="247.3">Ltda.</text>
<text x="289.8" y="247.3">De</text>
<text x="292.7" y="249.1">industrial,</text>
<text x="293.6" y="247.3">acordo</text>
<text x="301.8" y="247.3">com</text>
<text x="303.7" y="249.1">sua</text>
<text x="307.4" y="247.3">o</text>
<text x="308.5" y="249.1">reprodução</text>
<text x="309.9" y="247.3">estabelecido</text>
<text x="321" y="249.1">é</text>
<text x="323.5" y="247.3">pelos</text>
<text x="323.5" y="249.1">proibida</text>
</g>
<text font-size="1.7" x="40.9" y="273">1</text>
<g font-size="1.5">
<text x="410.7" y="19.7" transform="rotate(90 410.7 19.7)">DIAGRAMA</text>
<text x="326.8" y="24.4">REQ.</text>
<text x="338.3" y="24.4">ECO NR.:</text>
<text x="361.3" y="24.4">APROVADO:</text>
<text x="387.3" y="24.4">DATA:</text>
<text x="410.7" y="29.6" transform="rotate(90 410.7 29.6)">:</text>
<text x="410.7" y="87.3" transform="rotate(90 410.7 87.3)">Revisão</text>
<text x="294.9" y="255.8">ORIG.:</text>
<text x="320.4" y="256.1">DATA</text>
<text x="336" y="256.6">TÍTULO</text>
<text x="294.9" y="265">VERIFICADO</text>
<text x="307.1" y="265">:</text>
<text x="320.4" y="265.2">DATA</text>
<text x="397.9" y="270">Ult.</text>
<text x="402.3" y="270">Rev.</text>
<text x="294.9" y="274">LIBERADO</text>
<text x="304.8" y="274">:</text>
<text x="320.4" y="274.2">DATA</text>
<text x="348.2" y="279.2">Folha</text>
<text x="361.3" y="279.2">de</text>
</g>
<g font-size="1.4">
<text x="267.5" y="256">Caso</text>
<text x="267.5" y="257.4">de</text>
<text x="270.4" y="257.4">outra</text>
<text x="272.4" y="256">não</text>
<text x="275.7" y="257.4">forma,</text>
<text x="276.4" y="256">sejam</text>
<text x="282" y="257.4">as</text>
<text x="282.2" y="256">especificadas</text>
<text x="284.9" y="257.4">unidades</text>
<text x="267.5" y="258.8">são</text>
<text x="267.5" y="260.2">angulos</text>
<text x="271.4" y="258.8">métricas,</text>
<text x="274.7" y="260.2">são</text>
<text x="278.5" y="260.2">decimais.</text>
<text x="279.8" y="258.8">as</text>
<text x="282.7" y="258.8">tolerâncias</text>
<text x="292.4" y="258.8">e</text>
</g>
<g font-size="1">
<text x="268.6" y="273.1">Folha</text>
<text x="272.5" y="273.1">tipo</text>
<text x="275.4" y="273.1">:</text>
<text x="282.9" y="273.1">Escala</text>
</g>
</svg>
